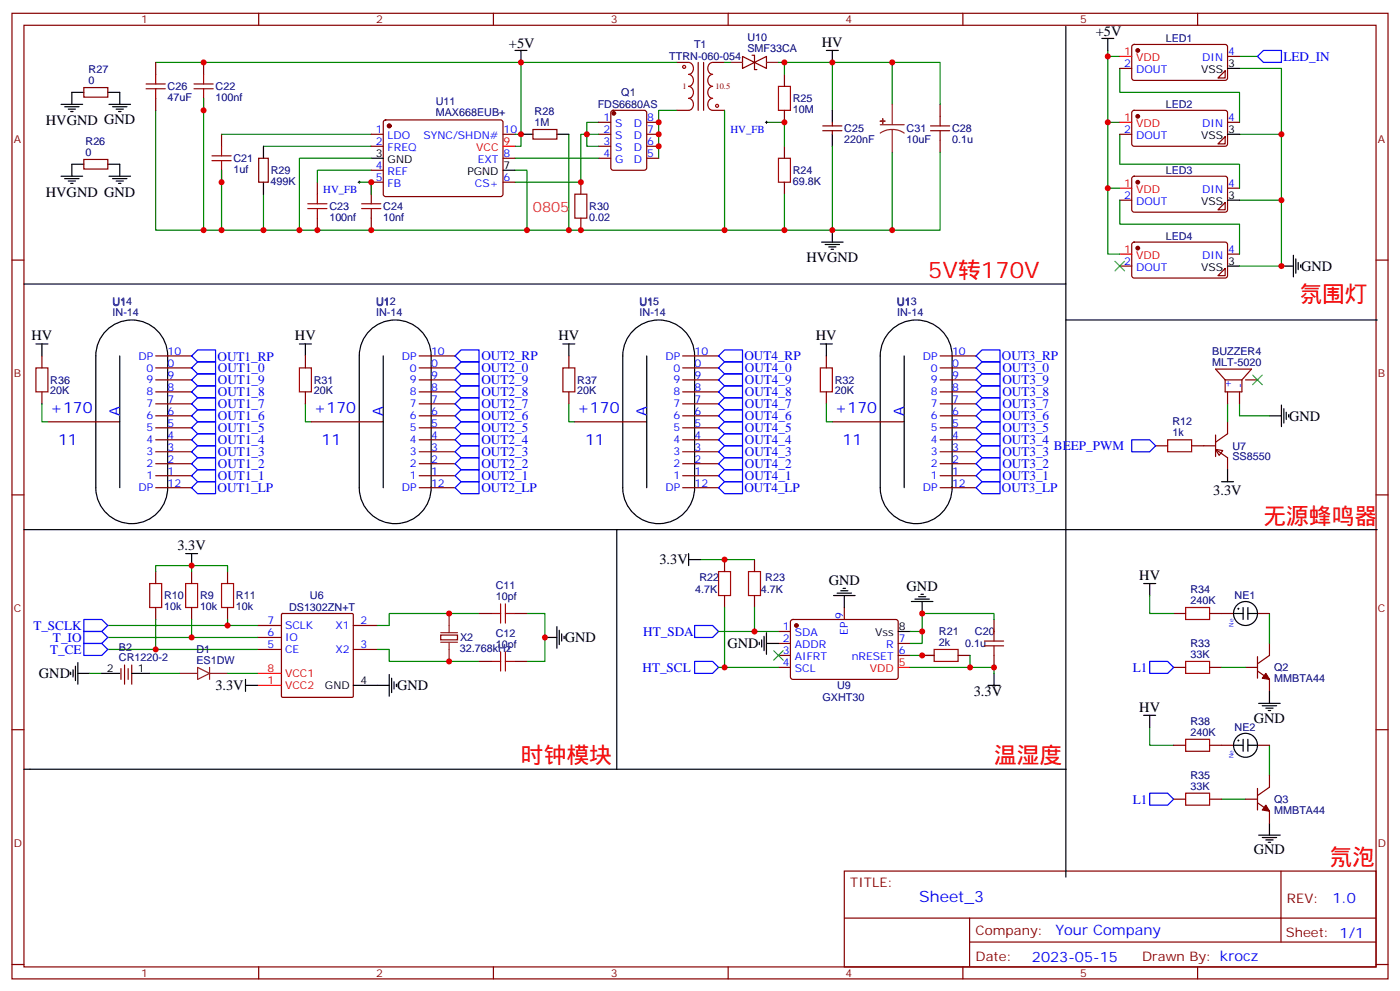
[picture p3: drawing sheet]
<svg xmlns="http://www.w3.org/2000/svg" width="412mm" height="292mm" viewBox="0 0 412 292" stroke-linecap="round" stroke-linejoin="round" font-family="sans-serif">
<g fill="none" stroke="#870000" stroke-width=".35">
<path d="M3.5 3.9h405.4v284.4h-405.4zM7.1 7.4h398.2v277.3h-398.2zM45.9 18.4v3.5M60 18.4v3.5M76.2 3.9v3.5M145.3 3.9v3.5M199.3 18.4h3.5M205.7 18.4v14.1M207.3 18.4v14.1M209.9 18.4h3.5M214.5 3.9v3.5M218.7 16.6l3.5 1.8-3.5 1.7z"/>
<path d="M221.5 16.3h.7v4.2h.8M222.2 18.4l3.6-1.8v3.5zM283.6 3.9v3.5M333.6 13.3l.5-.2h27.1l.4 .7-.1 9.4-.6 .5-27.1-.1-.4-.6v-9.2zM352.8 3.9v3.5M361.6 16.6h3.5M24.7 25.8h7v2.8h-7zM45.9 29v3.5M60 29v3.5M65.3 39.5v3.6M109.4 39.5h3.5M113.1 35.5l.5-.2 34.1 .1 .5 .6-.1 21.5-.6 .4-34.2-.1-.4-.6v-21.2z"/>
<path d="M148.2 39.5h3.5M157 38.1h7v2.9h-7zM176.4 39.5h3.5M176.4 36h3.5M180.2 32.7l.4-.2h9.2l.6 .4 .1 16.5-.5 .7h-9.4l-.6-.4-.1-16.5zM190.5 39.5h3.5M190.5 36h3.5M199.3 32.5h3.5M209.9 32.5h3.5M231.1 21.9v3.5M231.1 32.5v3.5M242.4 38.5h5.6"/>
<path d="M242.4 37.1h5.6M245.2 36v1.1M245.2 38.5v1M276.9 30.7v3.6M329.8 39.5h3.6M329.8 20.1h3.6M333.6 32.7l.5-.2h27.1l.4 .7-.1 9.4-.6 .5-27.1-.1-.4-.6v-9.2zM360.9 20.8v2.2h-2.1zM361.6 36h3.5M24.7 47h7v2.8h-7zM65.3 50.1v3.6M76.2 46.6h2.8v7.1h-2.8z"/>
<path d="M93.5 53.7v3.5M109.4 43.1h3.5M109.4 50.1h3.5M112.9 53.7h-3.5v3.5M148.2 53.7h3.5M148.2 46.6h3.5M171.1 53.7v3.5M176.4 43.1h3.5M176.4 46.6h3.5M190.5 43.1h3.5M190.5 46.6h3.5M231.1 43.1v3.5"/>
<path d="M231.1 53.7v3.5M276.9 41.3v3.5M329.8 58.9h3.6M333.6 52.1l.5-.2h27.1l.4 .7-.1 9.4-.6 .5-27.1-.1-.4-.6v-9.2zM360.9 40.3v2.1h-2.1zM361.6 55.4h3.5M3.5 76.6h3.6M93.5 64.2v3.6M109.4 64.2v3.6M171.1 64.2v3.6M329.8 78.4h3.6M333.6 71.5l.5-.2 27.1 .1 .4 .6-.1 9.4-.6 .5-27.1-.1-.4-.6v-9.2z"/>
<path d="M358.8 61.8l2.1-2.1v2.1zM360.9 79.1v2.1h-2.1zM361.6 74.8h3.5M405.3 76.6h3.6M12.3 104.8v3.5M12.3 115.4v3.5M45.9 118.9h10.5M45.9 115.4h10.5M45.9 111.9h10.5M45.9 108.3h10.5M45.9 104.8h10.5M90 104.8v3.5"/>
<path d="M90 115.4v3.5M123.5 118.9h10.6M123.5 115.4h10.6M123.5 111.9h10.6M123.5 108.3h10.6M123.5 104.8h10.6M167.6 104.8v3.5M167.6 115.4v3.5M201.1 118.9h10.6M201.1 115.4h10.6M201.1 111.9h10.6M201.1 108.3h10.6"/>
<path d="M201.1 104.8h10.6M243.4 104.8v3.5M243.4 115.4v3.5M276.9 118.9h10.6M276.9 115.4h10.6M276.9 111.9h10.6M276.9 108.3h10.6M276.9 104.8h10.6M360.9 111.9v3.5h4.9v-3.5M360.9 111.9h4.9M360.9 111.9l-2.8-3.2h10.6l-2.9 3.2M361.6 115.4v3.5"/>
<path d="M365.1 115.4v3.5M366.9 111.9h3.5M14.1 124.2h21.2M45.9 136.6h10.5M45.9 133h10.5M45.9 129.5h10.5M45.9 126h10.5M45.9 122.4h10.5M91.7 124.2h21.2M123.5 136.6h10.6M123.5 133h10.6M123.5 129.5h10.6"/>
<path d="M123.5 126h10.6M123.5 122.4h10.6M169.3 124.2h21.2M201.1 136.6h10.6M201.1 133h10.6M201.1 129.5h10.6M201.1 126h10.6M201.1 122.4h10.6M245.2 124.2h21.1M276.9 136.6h10.6M276.9 133h10.6M276.9 129.5h10.6"/>
<path d="M276.9 126h10.6M276.9 122.4h10.6M340.4 131.3h3.6M351 131.3h7.1M358.1 132.3l2.1 .4-1.1 1.4zM358.1 132.3l3.5 2.5v3.5M358.1 128.1v6.3M361.6 124.2v3.5l-3.5 2.5M3.5 145.7h3.6M45.9 143.6h10.5M45.9 140.1h10.5M123.5 143.6h10.6"/>
<path d="M123.5 140.1h10.6M201.1 143.6h10.6M201.1 140.1h10.6M276.9 143.6h10.6M276.9 140.1h10.6M405.3 145.7h3.6M45.9 168.3v3.5M45.9 178.9v3.5M56.4 168.3v3.5M56.4 178.9v3.5M67 168.3v3.5M67 178.9v3.5"/>
<path d="M213.4 164.8v3.5M213.4 175.4v3.5M222.2 164.8v3.5M222.2 175.4v3.5M248.7 178.9v3.5M35.6 196.9v3.2M36.7 195.8v5.7M37.7 196.9v3.2M38.8 195.8v5.7M75.8 184.2h7.1M75.8 191.2h7.1M75.8 187.7h7.1"/>
<path d="M83 180.8l.3-.1h20.4l.3 .1 .1 24.2-.2 .3-20.6 .1-.3-.2zM104.1 184.2h7M104.1 191.2h7M129.8 187h5v1.4h-5zM141.1 180.7h3.5M141.1 194.8h3.5M151.7 180.7h3.5M151.7 194.8h3.5M229.3 196.5h3.5M229.3 185.9h3.5M229.3 189.5h3.5M229.3 193h3.5"/>
<path d="M233.1 182.6l.4-.2 30.7 .1 .4 .6-.1 16.5-.6 .5-30.6-.1-.5-.6v-16.3zM264.6 189.5h3.5M264.6 193h3.5M271.6 193h3.6M282.2 193h3.6M292.8 182.4v3.5M292.8 193v3.5M345.7 180.7h3.5M345.7 196.5h3.5M356.3 180.7h3.5M356.3 196.5h3.5M366.9 196.5h3.5"/>
<path d="M370.4 193.4v6.3M370.4 197.6l3.5 2.5v3.5M373.9 189.5v3.5l-3.5 2.5M3.5 214.9h3.6M345.7 219.5h3.5M356.3 219.5h7.1M370.4 219.5h3.5M405.3 214.9h3.6M345.7 235.3h3.5M356.3 235.3h3.5M366.9 235.3h3.5M370.4 232.2v6.3"/>
<path d="M370.4 236.4l3.5 2.5v3.5M373.9 228.3v3.5l-3.5 2.5M248.7 256.5h156.6v28.2h-156.6zM377.3 256.5v20.9M248.7 270.4h156.5M285.6 277.4h119.6M285.6 270.4v14.1M3.5 284h3.6M76.2 284.7v3.6M145.3 284.7v3.6M214.5 284.7v3.6M283.6 284.7v3.6"/>
<path d="M352.8 284.7v3.6M405.3 284h3.6"/>
</g>
<g fill="none" stroke="#8c2424" stroke-width=".35">
<path d="M215.2 18.4h3.5M225.8 18.4h3.5M259.3 36.7h7M262.8 38.1l1.9 .3 1.6 .8M262.8 38.1l-1.8 .3-1.7 .8M262.8 30.7v6M262.8 38.1v6.7M52.9 198.3h5.3M58.2 196.5l3.5 1.8-3.5 1.8zM61.7 196.5v3.6M61.7 198.3h5.3M129.8 189.1h5"/>
<path d="M129.8 186.3h5M132.3 180.7v5.6M132.3 189.1v5.7"/>
</g>
<g fill="none" stroke="#a10000" stroke-width=".35">
<path d="M202.8 18.4a1.81 1.81 0 0 1 1.5 1.7 1.81 1.81 0 0 1-1.5 1.8 1.81 1.81 0 0 1 1.5 1.8 1.81 1.81 0 0 1-1.5 1.7 1.81 1.81 0 0 1 1.5 1.8 1.81 1.81 0 0 1-1.5 1.8 1.81 1.81 0 0 1 1.5 1.7 1.81 1.81 0 0 1-1.5 1.8M209.9 18.4a1.81 1.81 0 0 0-1.4 1.7 1.81 1.81 0 0 0 1.4 1.8 1.81 1.81 0 0 0-1.4 1.8 1.81 1.81 0 0 0 1.4 1.7 1.81 1.81 0 0 0-1.4 1.8 1.81 1.81 0 0 0 1.4 1.8 1.81 1.81 0 0 0-1.4 1.7 1.81 1.81 0 0 0 1.4 1.8M43 24.7h5.7M43 26.1h5.7M45.9 21.9v2.8M45.9 26.1v2.9M57.1 24.7h5.7M57.1 26.1h5.7M60 21.9v2.8M60 26.1v2.9M229.3 25.4h3.5v7.1h-3.5zM274.1 38.5h5.7"/>
<path d="M274.1 37.1h5.7M276.9 34.3v2.8M276.9 38.5v2.8M62.4 45.9h5.7M62.4 47.3h5.7M65.3 43.1v2.8M65.3 47.3v2.8M93.5 57.2v2.8M109.4 57.2v2.8M169.3 57.2h3.6v7h-3.6zM229.3 46.6h3.5v7.1h-3.5zM90.7 60h5.6"/>
<path d="M90.7 61.4h5.6M93.5 61.4v2.8M106.5 60h5.7M106.5 61.4h5.7M109.4 61.4v2.8M10.6 108.3h3.5v7.1h-3.5zM88.2 108.3h3.5v7.1h-3.5zM165.8 108.3h3.5v7.1h-3.5zM241.7 108.3h3.5v7.1h-3.5zM344 129.5h7v3.5h-7zM44.1 171.8h3.5v7.1h-3.5zM54.7 171.8h3.5v7.1h-3.5z"/>
<path d="M65.3 171.8h3.5v7.1h-3.5zM147.5 177.8v5.7M148.9 177.8v5.7M211.7 168.3h3.5v7.1h-3.5zM220.5 168.3h3.5v7.1h-3.5zM349.2 178.9h7.1v3.5h-7.1zM144.6 194.8h2.9M144.6 180.7h2.9M147.5 191.9v5.7M148.9 191.9v5.7M148.9 194.8h2.8M148.9 180.7h2.8"/>
<path d="M275.2 191.2h7v3.6h-7zM290 190.2h5.6M290 188.8h5.6M292.8 185.9v2.9M292.8 190.2v2.8M349.2 194.8h7.1v3.5h-7.1zM349.2 217.7h7.1v3.5h-7.1zM349.2 233.6h7.1v3.5h-7.1z"/>
<circle cx="201.5" cy="19.7" r=".44"/>
<circle cx="211.2" cy="31.2" r=".44"/>
</g>
<g fill="none" stroke="#008700" stroke-width=".35">
<path d="M45.9 18.4h107.6M199.3 18.4h-45.8v24.7h-1.8M213.4 18.4h1.8M229.3 18.4h33.5v12.3M231.1 18.4v3.5M245.2 18.4v14.1M262.8 18.4h14.1v12.3M326.3 16.6v19.4h3.5M326.3 14.9v1.7h3.5M365.1 16.6h5.3M45.9 32.5v35.3h31.7M60 29v38.8"/>
<path d="M65.3 39.5h44.1M151.7 39.5h1.8M167.6 39.5v28.3M176.4 36h-3.5v7.1h3.5M176.4 39.5h-5.3v14.2h-19.4M199.3 32.5h-5.3v14.1M213.4 32.5v35.3M225.8 36h5.3v7.1M326.3 36v19.4h3.5M329.8 20.1v7.1h35.3v8.8M329.8 39.5v8.9h35.3v7M365.1 39.5h12.4"/>
<path d="M365.1 20.1h12.4v38.8h-12.4M65.3 50.1v17.7M77.6 57.2v10.6h153.5v-10.6M77.6 43.1h31.8M105.8 53.7h3.6v3.5M109.4 50.1h-15.9v3.6M109.4 46.6h-21.2v21.2M151.7 46.6h24.7M151.7 50.1h3.5v17.7M245.2 43.1v24.7h-14.1M262.8 44.8v23h-17.6M276.9 44.8v23h-14.1"/>
<path d="M326.3 55.4v19.4h3.5M329.8 58.9v7.1h35.3v8.8M377.5 58.9v19.5h-12.4M12.3 118.9v5.3h1.8M90 118.9v5.3h1.7M167.6 118.9v5.3h1.7M243.4 118.9v5.3h1.8M361.6 118.9v5.3M365.1 118.9v3.5h8.8M45.9 168.3v-1.8h10.5v1.8M56.4 166.5h10.6v1.8M206.4 164.8h15.8"/>
<path d="M213.4 178.9v17.6h15.9M222.2 178.9v7h7.1M338.7 175.4v5.3h7M26.5 198.3h3.5M31.7 184.2h44.1M31.7 187.7h44.1M31.7 191.2h44.1M44.1 198.3h8.8M45.9 182.4v8.8M56.4 182.4v5.3M67 182.4v1.8M67 198.3h8.8"/>
<path d="M111.1 191.2h3.6v3.6h26.4M141.1 180.7h-26.4v3.5h-3.6M155.2 180.7h5.3v14.1h-5.3M211.7 196.5h1.7M211.7 185.9h10.5M268.1 196.5h24.7v1.8M268.1 193h7.1M271.6 185.9v3.6h-3.5M285.8 193v3.5M292.8 182.4v-1.7h-21.2v5.2h-3.5M359.8 196.5h7.1M373.9 180.7v8.8"/>
<path d="M338.7 214.2v5.3h7M373.9 219.5v8.8M359.8 235.3h7.1"/>
</g>
<g fill="none" stroke="#000" stroke-width=".35">
<path d="M151.7 14.9h3.5M153.5 14.9v3.5M243.4 14.9h3.5M245.2 14.9v3.5M314 7.8v75.8h-306.9M324.6 11.3h3.5M326.3 11.3v3.6M18 30.7h6.3M19 31.4h4.3M20.1 32.1h2.1M20.8 32.8h.7M24.7 27.2h-3.5v3.5"/>
<path d="M31.7 27.2h3.6v3.5M32.1 30.7h6.4M33.2 31.4h4.2M34.2 32.1h2.1M34.9 32.8h.7M153.5 39.5h3.5M164 39.5h3.6M245.2 32.5v3.5M245.2 39.5v3.6M361.6 20.1h3.5M361.6 39.5h3.5M18 51.9h6.3"/>
<path d="M19 52.6h4.3M20.1 53.3h2.1M20.8 54h.7M24.7 48.4h-3.5v3.5M31.7 48.4h3.6v3.5M32.1 51.9h6.4M33.2 52.6h4.2M34.2 53.3h2.1M34.9 54h.7M77.6 43.1v3.5M77.6 53.7v3.5M109.4 46.6h3.5"/>
<path d="M148.2 50.1h3.5M361.6 58.9h3.5M242 71.3h6.4M243.1 72h4.2M244.1 72.7h2.1M244.8 73.4h.7M245.2 67.8v3.5M361.6 78.4h3.5M377.5 78.4h3.5M381 75.2v6.3M381.7 76.2v4.3M382.4 77.3v2.1"/>
<path d="M383.1 78v.7M314 83.6v72.4h-306.9M314 94.2h91.7M10.6 101.3h3.5M12.3 101.3v3.5M35.3 104.8v38.8M88.2 101.3h3.5M90 101.3v3.5M112.9 104.8v38.8M165.8 101.3h3.5M167.6 101.3v3.5M190.5 104.8v38.8"/>
<path d="M241.7 101.3h3.5M243.4 101.3v3.5M266.3 104.8v38.8M377.5 119.3v6.3M361.6 138.3v3.6M373.9 122.4h3.6M378.2 120.3v4.3M378.9 121.4v2.1M379.6 122.1v.7M49.4 143.3a10.6 10.6 0 0 1-10.5 10.9 10.6 10.6 0 0 1-10.7-10.6v-38.8a10.6 10.6 0 0 1 10.6-10.6 10.6 10.6 0 0 1 10.6 10.6v38.8M127 143.3a10.6 10.6 0 0 1-10.4 10.9 10.6 10.6 0 0 1-10.8-10.6v-38.8a10.6 10.6 0 0 1 10.6-10.6 10.6 10.6 0 0 1 10.6 10.6v38.8M181.7 156v70.5"/>
<path d="M204.6 143.3a10.6 10.6 0 0 1-10.4 10.9 10.6 10.6 0 0 1-10.8-10.6v-38.8a10.6 10.6 0 0 1 10.6-10.6 10.6 10.6 0 0 1 10.6 10.6v38.8M280.5 143.3a10.6 10.6 0 0 1-10.5 10.9 10.6 10.6 0 0 1-10.7-10.6v-38.8a10.6 10.6 0 0 1 10.6-10.6 10.6 10.6 0 0 1 10.6 10.6v38.8M359.8 141.9h3.6M405.7 156h-91.7v70.5M54.7 163h3.5M56.4 163v3.5M202.8 164.8h3.6M202.8 163v3.5M245.5 175.4h6.4M246.6 174.7h4.2M247.6 174h2.2M248.4 173.2h.7"/>
<path d="M248.7 175.4v3.5M268.5 177.1h6.3M269.5 176.4h4.3M270.6 175.7h2.1M271.3 175h.7M271.6 177.1v3.6M336.9 171.8h3.5M338.7 171.8v3.6M20.8 197.9v.7M21.5 197.2v2.2M22.2 196.2v4.2M22.9 198.3h3.6"/>
<path d="M22.9 195.1v6.4M30 198.3h5.3M38.8 198.3h5.3M114.7 198.6v6.4M115.4 199.7v4.2M160.5 187.7h3.5M164 184.5v6.4M164.7 185.6v4.2M165.5 186.7v2.1M166.2 187.4v.7M223.7 189.1v.7M224.4 188.4v2.1"/>
<path d="M225.1 187.4v4.2M225.8 189.5h3.5M225.8 186.3v6.4M264.6 185.9h3.5M292.8 198.3v3.5M72.3 201.8h3.5M72.3 200.1v3.5M104.1 201.8h10.6M116.1 200.8v2.1M116.8 201.5v.7M291 201.8h3.6M336.9 210.6h3.5"/>
<path d="M338.7 210.6v3.6M363.4 219.5h2.8M366.2 217.7v3.5M367.6 219.5h2.8M367.6 217.7v3.5M370.8 207.1h6.3M371.8 207.8h4.3M372.9 208.5h2.1M373.6 209.2h.7M373.9 203.6v3.5M7.1 226.5h306.9M314 226.5v31.8"/>
<path d="M370.8 245.9h6.3M371.8 246.6h4.3M372.9 247.3h2.1M373.6 248h.7M373.9 242.4v3.5"/>
<circle cx="366.9" cy="219.5" r="3.5"/>
</g>
<path d="M225.4 36h.7M225.8 35.7v.7M105.5 53.7h.7M105.8 53.3v.7" fill="none" stroke="#000" stroke-width=".29"/>
<g fill="#870000" stroke="#870000" stroke-width=".35">
<path d="M372.9 198.3l1 1.8-2.1-.4z"/>
<path d="M372.9 237.1l1 1.8-2.1-.4z"/>
<circle cx="114.7" cy="37.1" r=".53"/>
<circle cx="180.8" cy="33.4" r=".53"/>
<circle cx="335.1" cy="53.7" r=".53"/>
<circle cx="335.1" cy="73.1" r=".53"/>
<circle cx="335.1" cy="14.9" r=".53"/>
<circle cx="335.1" cy="34.3" r=".53"/>
<circle cx="234.6" cy="184.2" r=".53"/>
</g>
<path d="M329.8 16.6h3.6M329.8 36h3.6M148.2 43.1h3.5M329.8 55.4h3.6M329.8 74.8h3.6M75.8 198.3h7.1M264.6 196.5h3.5M75.8 201.8h7.1" fill="none" stroke="#f00" stroke-width=".35"/>
<g fill="none" stroke="#00f" stroke-width=".35">
<path d="M370.4 16.6l1.8-1.7h5.3v3.5h-5.3zM56.4 108.3l1.8-1.7h5.3v3.5h-5.3zM56.4 118.9l1.8-1.7h5.3v3.5h-5.3zM56.4 115.4l1.8-1.8h5.3v3.6h-5.3zM56.4 111.9l1.8-1.8h5.3v3.5h-5.3zM56.4 104.8l1.8-1.8h5.3v3.6h-5.3zM134.1 104.8l1.7-1.8h5.3v3.6h-5.3zM134.1 111.9l1.7-1.8h5.3v3.5h-5.3zM134.1 115.4l1.7-1.8h5.3v3.6h-5.3zM134.1 118.9l1.7-1.7h5.3v3.5h-5.3zM134.1 108.3l1.7-1.7h5.3v3.5h-5.3zM211.7 108.3l1.7-1.7h5.3v3.5h-5.3z"/>
<path d="M211.7 118.9l1.7-1.7h5.3v3.5h-5.3zM211.7 115.4l1.7-1.8h5.3v3.6h-5.3zM211.7 111.9l1.7-1.8h5.3v3.5h-5.3zM211.7 104.8l1.7-1.8h5.3v3.6h-5.3zM287.5 108.3l1.8-1.7h5.3v3.5h-5.3zM287.5 118.9l1.8-1.7h5.3v3.5h-5.3zM287.5 115.4l1.8-1.8h5.3v3.6h-5.3zM287.5 111.9l1.8-1.8h5.3v3.5h-5.3zM287.5 104.8l1.8-1.8h5.3v3.6h-5.3zM56.4 136.6l1.8-1.8h5.3v3.5h-5.3zM56.4 133l1.8-1.7h5.3v3.5h-5.3zM56.4 129.5l1.8-1.8h5.3v3.6h-5.3z"/>
<path d="M56.4 126l1.8-1.8h5.3v3.5h-5.3zM56.4 122.4l1.8-1.7h5.3v3.5h-5.3zM58.2 138.3h5.3v3.6h-5.3l-1.8-1.8zM134.1 122.4l1.7-1.7h5.3v3.5h-5.3zM134.1 126l1.7-1.8h5.3v3.5h-5.3zM134.1 129.5l1.7-1.8h5.3v3.6h-5.3zM134.1 133l1.7-1.7h5.3v3.5h-5.3zM134.1 136.6l1.7-1.8h5.3v3.5h-5.3zM135.8 138.3h5.3v3.6h-5.3l-1.7-1.8zM211.7 136.6l1.7-1.8h5.3v3.5h-5.3zM211.7 133l1.7-1.7h5.3v3.5h-5.3zM211.7 129.5l1.7-1.8h5.3v3.6h-5.3z"/>
<path d="M211.7 126l1.7-1.8h5.3v3.5h-5.3zM211.7 122.4l1.7-1.7h5.3v3.5h-5.3zM213.4 138.3h5.3v3.6h-5.3l-1.7-1.8zM287.5 136.6l1.8-1.8h5.3v3.5h-5.3zM287.5 133l1.8-1.7h5.3v3.5h-5.3zM287.5 129.5l1.8-1.8h5.3v3.6h-5.3zM287.5 126l1.8-1.8h5.3v3.5h-5.3zM287.5 122.4l1.8-1.7h5.3v3.5h-5.3zM333.4 129.5h5.3l1.7 1.8-1.7 1.7h-5.3zM56.4 143.6l1.8-1.7h5.3v3.5h-5.3zM134.1 143.6l1.7-1.7h5.3v3.5h-5.3zM211.7 143.6l1.7-1.7h5.3v3.5h-5.3z"/>
<path d="M287.5 140.1l1.8-1.8h5.3v3.6h-5.3zM287.5 143.6l1.8-1.7h5.3v3.5h-5.3zM24.7 182.4h5.3l1.7 1.8-1.7 1.7h-5.3zM24.7 185.9h5.3l1.7 1.8-1.7 1.8h-5.3zM24.7 189.5h5.3l1.7 1.7-1.7 1.8h-5.3zM204.6 194.8h5.3l1.8 1.7-1.8 1.8h-5.3zM204.6 184.2h5.3l1.8 1.7-1.8 1.8h-5.3zM338.7 194.8h5.3l1.7 1.7-1.7 1.8h-5.3zM338.7 233.6h5.3l1.7 1.7-1.7 1.8h-5.3z"/>
</g>
<path d="M328.4 76.9l2.9 2.9M331.3 76.9l-2.9 2.9M369 110.5l2.8 2.8M371.8 110.5l-2.8 2.8M227.9 191.6l2.8 2.8M230.7 191.6l-2.8 2.8" fill="none" stroke="#3c3" stroke-width=".35"/>
<g fill="#8c2424" stroke="#8c2424" stroke-width=".35">
<path d="M259.3 35.7h1.4z"/>
<path d="M260 35v1.4z"/>
</g>
<circle cx="364.8" cy="218.1" r=".11" fill="#870000" stroke="#000" stroke-width=".35"/>
<path d="M359.8 180.7h3.6M370.4 180.7h3.5" fill="none" stroke="#870000" stroke-width=".35"/>
<g fill="none" stroke="#000" stroke-width=".35">
<path d="M366.2 178.9v3.5M367.6 178.9v3.5M363.4 180.7h2.8M367.6 180.7h2.8"/>
<circle cx="366.9" cy="180.7" r="3.5"/>
</g>
<circle cx="364.8" cy="179.2" r=".11" fill="#870000" stroke="#000" stroke-width=".35"/>
<g fill="#c00">
<circle cx="231.1" cy="36" r=".88"/>
<circle cx="65.3" cy="53.7" r=".88"/>
<circle cx="60" cy="32.5" r=".88"/>
<circle cx="60" cy="18.4" r=".88"/>
<circle cx="93.5" cy="67.8" r=".88"/>
<circle cx="109.4" cy="67.8" r=".88"/>
<circle cx="245.2" cy="18.4" r=".88"/>
<circle cx="231.1" cy="18.4" r=".88"/>
<circle cx="60" cy="67.8" r=".88"/>
<circle cx="65.3" cy="67.8" r=".88"/>
<circle cx="77.6" cy="67.8" r=".88"/>
<circle cx="245.2" cy="67.8" r=".88"/>
<circle cx="231.1" cy="67.8" r=".88"/>
<circle cx="172.9" cy="39.5" r=".88"/>
<circle cx="171.1" cy="53.7" r=".88"/>
<circle cx="88.2" cy="67.8" r=".88"/>
<circle cx="213.4" cy="67.8" r=".88"/>
<circle cx="155.2" cy="67.8" r=".88"/>
<circle cx="171.1" cy="67.8" r=".88"/>
<circle cx="109.4" cy="53.7" r=".88"/>
<circle cx="194" cy="43.1" r=".88"/>
<circle cx="194" cy="39.5" r=".88"/>
<circle cx="194" cy="36" r=".88"/>
<circle cx="262.8" cy="18.4" r=".88"/>
<circle cx="262.8" cy="67.8" r=".88"/>
<circle cx="326.3" cy="16.6" r=".88"/>
<circle cx="326.3" cy="36" r=".88"/>
<circle cx="326.3" cy="55.4" r=".88"/>
<circle cx="377.5" cy="39.5" r=".88"/>
<circle cx="377.5" cy="58.9" r=".88"/>
<circle cx="377.5" cy="78.4" r=".88"/>
<circle cx="271.6" cy="185.9" r=".88"/>
<circle cx="292.8" cy="196.5" r=".88"/>
<circle cx="271.6" cy="193" r=".88"/>
<circle cx="285.8" cy="196.5" r=".88"/>
<circle cx="213.4" cy="164.8" r=".88"/>
<circle cx="213.4" cy="196.5" r=".88"/>
<circle cx="222.3" cy="185.9" r=".88"/>
<circle cx="271.6" cy="180.7" r=".88"/>
<circle cx="160.5" cy="187.7" r=".88"/>
<circle cx="56.4" cy="166.5" r=".88"/>
<circle cx="45.9" cy="191.2" r=".88"/>
<circle cx="56.4" cy="187.7" r=".88"/>
<circle cx="67" cy="184.2" r=".88"/>
<circle cx="167.6" cy="67.8" r=".88"/>
<circle cx="153.5" cy="39.5" r=".88"/>
<circle cx="153.5" cy="18.4" r=".88"/>
<circle cx="132.3" cy="194.8" r=".88"/>
<circle cx="132.3" cy="180.7" r=".88"/>
</g>
<g font-size="6.7" fill="#f00">
<text x="273.4" y="81.9">5V转170V</text>
<text x="382.8" y="88.9">氛围灯</text>
<text x="372.2" y="154.2">无源蜂鸣器</text>
<text x="153.5" y="224.8">时钟模块</text>
<text x="292.8" y="224.8">温湿度</text>
<text x="391.6" y="254.7">氖泡</text>
</g>
<g font-size="4.6" fill="#00f">
<text x="14.8" y="121.7">+170</text>
<text x="92.4" y="121.7">+170</text>
<text x="170" y="121.7">+170</text>
<text x="245.9" y="121.7">+170</text>
<text x="17.1" y="130.9">11</text>
<text x="94.7" y="130.9">11</text>
<text x="172.3" y="130.9">11</text>
<text x="248.2" y="130.9">11</text>
<text x="270.8" y="265.5">Sheet_3</text>
</g>
<g font-size="4.2">
<text x="322.8" y="10.6">+5V</text>
<text x="149.9" y="14.1">+5V</text>
<text x="242.1" y="13.8">HV</text>
<text x="13.5" y="36.7">HVGND GND</text>
<text x="13.5" y="57.9">HVGND GND</text>
<text x="237.5" y="77.3">HVGND</text>
<text x="383.3" y="79.8">GND</text>
<text x="9.3" y="100.2">HV</text>
<text x="86.9" y="100.2">HV</text>
<text x="164.5" y="100.2">HV</text>
<text x="240.4" y="100.2">HV</text>
<text x="379.8" y="123.9">GND</text>
<text x="357.4" y="145.8">3.3V</text>
<text x="52.2" y="162">3.3V</text>
<text x="194.3" y="166.2">3.3V</text>
<text x="244.1" y="172.2">GND</text>
<text x="267.1" y="173.9">GND</text>
<text x="335.6" y="170.7">HV</text>
<text x="166.3" y="189.1">GND</text>
<text x="214.3" y="190.9">GND</text>
<text x="11.5" y="199.7">GND</text>
<text x="63.4" y="203.3">3.3V</text>
<text x="116.9" y="203.2">GND</text>
<text x="286.8" y="205.1">3.3V</text>
<text x="335.6" y="209.6">HV</text>
<text x="369.4" y="212.8">GND</text>
<text x="369.4" y="251.6">GND</text>
</g>
<text font-size="4.2" fill="#f06" x="157" y="62.5">0805</text>
<g font-size="4.2" fill="#00f">
<text x="35.3" y="122.4" transform="rotate(-90 35.3 122.4)">A</text>
<text x="112.9" y="122.4" transform="rotate(-90 112.9 122.4)">A</text>
<text x="190.5" y="122.4" transform="rotate(-90 190.5 122.4)">A</text>
<text x="266.3" y="122.4" transform="rotate(-90 266.3 122.4)">A</text>
<text x="392.5" y="265.8">1.0</text>
<text x="310.9" y="275.3">Your Company</text>
<text x="304" y="283.1">2023-05-15</text>
</g>
<g font-size="3.9" fill="#00f">
<text x="378.1" y="17.9">LED_IN</text>
<text x="64.1" y="106.2">OUT1_RP</text>
<text x="141.8" y="106.1">OUT2_RP</text>
<text x="219.3" y="106.1">OUT4_RP</text>
<text x="295.1" y="106.1">OUT3_RP</text>
<text x="64.2" y="109.6">OUT1_0</text>
<text x="64.2" y="113.1">OUT1_9</text>
<text x="141.8" y="113.1">OUT2_9</text>
<text x="141.8" y="109.6">OUT2_0</text>
<text x="219.4" y="109.6">OUT4_0</text>
<text x="219.4" y="113.1">OUT4_9</text>
<text x="295.3" y="109.6">OUT3_0</text>
<text x="295.3" y="113.1">OUT3_9</text>
<text x="64.2" y="116.7">OUT1_8</text>
<text x="141.8" y="116.6">OUT2_8</text>
<text x="219.4" y="116.6">OUT4_8</text>
<text x="295.3" y="116.6">OUT3_8</text>
<text x="64.2" y="123.7">OUT1_6</text>
<text x="64.2" y="120.2">OUT1_7</text>
<text x="141.8" y="120.2">OUT2_7</text>
<text x="141.8" y="123.7">OUT2_6</text>
<text x="219.4" y="123.7">OUT4_6</text>
<text x="219.4" y="120.2">OUT4_7</text>
<text x="295.3" y="123.7">OUT3_6</text>
<text x="295.3" y="120.2">OUT3_7</text>
<text x="64.2" y="130.8">OUT1_4</text>
<text x="64.2" y="127.3">OUT1_5</text>
<text x="141.8" y="127.2">OUT2_5</text>
<text x="141.8" y="130.8">OUT2_4</text>
<text x="219.4" y="130.8">OUT4_4</text>
<text x="219.4" y="127.2">OUT4_5</text>
<text x="295.3" y="130.8">OUT3_4</text>
<text x="295.3" y="127.2">OUT3_5</text>
<text x="64.2" y="137.8">OUT1_2</text>
<text x="64.2" y="134.3">OUT1_3</text>
<text x="141.8" y="134.3">OUT2_3</text>
<text x="141.8" y="137.8">OUT2_2</text>
<text x="219.4" y="137.8">OUT4_2</text>
<text x="219.4" y="134.3">OUT4_3</text>
<text x="295.3" y="137.8">OUT3_2</text>
<text x="295.3" y="134.3">OUT3_3</text>
<text x="310.4" y="132.5">BEEP_PWM</text>
<text x="64.2" y="141.4">OUT1_1</text>
<text x="141.8" y="141.3">OUT2_1</text>
<text x="219.4" y="141.3">OUT4_1</text>
<text x="295.3" y="141.3">OUT3_1</text>
<text x="64.1" y="145">OUT1_LP</text>
<text x="141.8" y="144.9">OUT2_LP</text>
<text x="219.3" y="144.9">OUT4_LP</text>
<text x="295.1" y="144.9">OUT3_LP</text>
<text x="9.8" y="185.4">T_SCLK</text>
<text x="15.6" y="189">T_IO</text>
<text x="189.5" y="187.2">HT_SDA</text>
<text x="14.8" y="192.5">T_CE</text>
<text x="189.3" y="197.9">HT_SCL</text>
<text x="333.7" y="197.8">L1</text>
<text x="333.7" y="236.6">L1</text>
</g>
<g font-size="3.9" fill="#800">
<text x="250.5" y="261.1">TITLE:</text>
<text x="379.1" y="265.8">REV:</text>
<text x="287.4" y="275.3">Company:</text>
<text x="378.7" y="275.9">Sheet: 1/1</text>
<text x="287.4" y="283">Date:</text>
<text x="336.4" y="283.1">Drawn By: krocz</text>
</g>
<g font-size="3.2" fill="#800">
<text x="41.6" y="6.9">1</text>
<text x="110.8" y="6.9">2</text>
<text x="179.9" y="6.9">3</text>
<text x="249.1" y="6.9">4</text>
<text x="318.2" y="6.9">5</text>
<text x="4.1" y="42">A</text>
<text x="405.9" y="42">A</text>
<text x="4.1" y="111.2">B</text>
<text x="405.9" y="111.2">B</text>
<text x="4.1" y="180.3">C</text>
<text x="405.9" y="180.3">C</text>
<text x="4.1" y="249.4">D</text>
<text x="405.9" y="249.4">D</text>
<text x="41.6" y="287.7">1</text>
<text x="110.8" y="287.7">2</text>
<text x="179.9" y="287.7">3</text>
<text x="249.1" y="287.7">4</text>
<text x="318.2" y="287.7">5</text>
</g>
<g font-size="3.2" fill="#000080">
<text x="197.2" y="17.8">TTRN-060-054</text>
<text x="204.5" y="14.2">T1</text>
<text x="220.1" y="15.2">SMF33CA</text>
<text x="220.1" y="12.1">U10</text>
<text x="343.4" y="12.5">LED1</text>
<text x="26.1" y="21.6">R27</text>
<text x="26.1" y="24.7">0</text>
<text x="49.4" y="29.8">47uF</text>
<text x="49.4" y="26.6">C26</text>
<text x="63.5" y="29.8">100nf</text>
<text x="63.5" y="26.6">C22</text>
<text x="183" y="28.3">Q1</text>
<text x="128.4" y="34.3">MAX668EUB+</text>
<text x="128.4" y="30.9">U11</text>
<text x="157.5" y="33.9">R28</text>
<text x="176.1" y="31.9">FDS6680AS</text>
<text x="233.5" y="33.3">10M</text>
<text x="233.5" y="30.1">R25</text>
<text x="343.4" y="31.9">LED2</text>
<text x="157.5" y="37.1">1M</text>
<text x="248.7" y="38.9">C25</text>
<text x="267.1" y="38.9">C31</text>
<text x="280.5" y="38.9">C28</text>
<text x="25.2" y="45.9">0</text>
<text x="25.2" y="42.7">R26</text>
<text x="68.8" y="47.7">C21</text>
<text x="248.7" y="42.1">220nF</text>
<text x="267.1" y="42.1">10uF</text>
<text x="280.5" y="42.1">0.1u</text>
<text x="68.8" y="51">1uf</text>
<text x="79.7" y="51.2">R29</text>
<text x="233.5" y="51.3">R24</text>
<text x="343.4" y="51.3">LED3</text>
<text x="79.7" y="54.4">499K</text>
<text x="233.5" y="54.4">69.8K</text>
<text x="97" y="65.1">100nf</text>
<text x="97" y="61.9">C23</text>
<text x="112.9" y="65.1">10nf</text>
<text x="112.9" y="61.9">C24</text>
<text x="173.6" y="65">0.02</text>
<text x="173.6" y="61.9">R30</text>
<text x="343.4" y="70.7">LED4</text>
<text x="33.2" y="90">U14</text>
<text x="33.2" y="90">U1</text>
<text x="110.8" y="90">U12</text>
<text x="110.8" y="90">U1</text>
<text x="188.4" y="90">U15</text>
<text x="188.4" y="90">U1</text>
<text x="264.2" y="90">U13</text>
<text x="264.2" y="90">U1</text>
<text x="33.2" y="93.2">IN-14</text>
<text x="110.8" y="93.2">IN-14</text>
<text x="188.4" y="93.2">IN-14</text>
<text x="264.2" y="93.2">IN-14</text>
<text x="357.1" y="107.6">MLT-5020</text>
<text x="357.1" y="104.4">BUZZER4</text>
<text x="14.8" y="113.1">R36</text>
<text x="92.4" y="113.1">R31</text>
<text x="170" y="113.1">R37</text>
<text x="245.9" y="113.1">R32</text>
<text x="14.8" y="116.1">20K</text>
<text x="92.4" y="116.1">20K</text>
<text x="170" y="116.1">20K</text>
<text x="245.9" y="116.1">20K</text>
<text x="345.4" y="125.3">R12</text>
<text x="345.4" y="128.4">1k</text>
<text x="363" y="135.6">SS8550</text>
<text x="363" y="132.4">U7</text>
<text x="146.1" y="173.6">C11</text>
<text x="206" y="171.2">R22</text>
<text x="225.4" y="171.2">R23</text>
<text x="48.3" y="179.7">10k</text>
<text x="48.3" y="176.5">R10</text>
<text x="58.9" y="179.7">10k</text>
<text x="58.9" y="176.5">R9</text>
<text x="69.5" y="179.7">10k</text>
<text x="69.5" y="176.5">R11</text>
<text x="91.3" y="176.4">U6</text>
<text x="146.1" y="176.8">10pf</text>
<text x="204.7" y="174.7">4.7K</text>
<text x="224.1" y="174.7">4.7K</text>
<text x="350.7" y="177.8">240K</text>
<text x="350.7" y="174.7">R34</text>
<text x="363.7" y="176.5">NE1</text>
<text x="85.1" y="180">DS1302ZN+T</text>
<text x="35" y="191.6">B2</text>
<text x="135.5" y="188.9">X2</text>
<text x="146.1" y="190.9">10pf</text>
<text x="146.1" y="187.7">C12</text>
<text x="276.6" y="190.2">2k</text>
<text x="276.6" y="187">R21</text>
<text x="284.3" y="190.6">0.1u</text>
<text x="287.2" y="187.1">C20</text>
<text x="350.7" y="190.5">R33</text>
<text x="35" y="194.8">CR1220-2</text>
<text x="57.9" y="195.5">ES1DW</text>
<text x="57.9" y="192.3">D1</text>
<text x="135.5" y="192">32.768kHz</text>
<text x="350.7" y="193.7">33K</text>
<text x="375.4" y="197.7">Q2</text>
<text x="246.6" y="203">U9</text>
<text x="375.4" y="200.8">MMBTA44</text>
<text x="242.3" y="206.5">GXHT30</text>
<text x="350.7" y="213.5">R38</text>
<text x="363.7" y="215.3">NE2</text>
<text x="350.7" y="216.6">240K</text>
<text x="350.7" y="232.5">33K</text>
<text x="350.7" y="229.3">R35</text>
<text x="375.4" y="239.6">MMBTA44</text>
<text x="375.4" y="236.5">Q3</text>
</g>
<g font-size="3.2" fill="#f00">
<text x="331.2" y="16.3">1</text>
<text x="334.7" y="18">VDD</text>
<text x="331.2" y="35.7">1</text>
<text x="334.7" y="37.4">VDD</text>
<text x="140.3" y="44.5">VCC</text>
<text x="148.3" y="42.7">9</text>
<text x="331.2" y="55.1">1</text>
<text x="334.7" y="56.8">VDD</text>
<text x="331.2" y="74.5">1</text>
<text x="334.7" y="76.2">VDD</text>
<text x="78.8" y="197.9">8</text>
<text x="256.2" y="197.9">VDD</text>
<text x="264.8" y="196.2">5</text>
<text x="78.8" y="201.5">1</text>
<text x="84" y="202.9">VCC2</text>
<text x="84" y="199.4">VCC1</text>
</g>
<g font-size="3.2" fill="#00f">
<text x="361.8" y="16.3">4</text>
<text x="331.2" y="19.8">2</text>
<text x="334.7" y="21.6">DOUT</text>
<text x="354.1" y="18">DIN</text>
<text x="177.7" y="35.7">1</text>
<text x="190.7" y="35.7">8</text>
<text x="361.8" y="35.7">4</text>
<text x="110.7" y="39.2">1</text>
<text x="114.2" y="41">LDO</text>
<text x="124.7" y="41">SYNC/SHDN#</text>
<text x="148.3" y="39.2">10</text>
<text x="177.7" y="39.2">2</text>
<text x="181.2" y="37.4">S</text>
<text x="181.2" y="41">S</text>
<text x="186.7" y="41">D</text>
<text x="186.7" y="37.4">D</text>
<text x="190.7" y="39.2">7</text>
<text x="215.2" y="39.2">HV_FB</text>
<text x="331.2" y="39.2">2</text>
<text x="334.7" y="41">DOUT</text>
<text x="354.1" y="37.4">DIN</text>
<text x="110.7" y="42.7">2</text>
<text x="114.2" y="44.5">FREQ</text>
<text x="148.3" y="46.2">8</text>
<text x="177.7" y="42.7">3</text>
<text x="177.7" y="46.2">4</text>
<text x="181.2" y="44.5">S</text>
<text x="186.7" y="44.5">D</text>
<text x="190.7" y="46.2">5</text>
<text x="190.7" y="42.7">6</text>
<text x="110.7" y="49.8">4</text>
<text x="110.7" y="53.3">5</text>
<text x="114.2" y="51.5">REF</text>
<text x="140.7" y="48">EXT</text>
<text x="148.3" y="53.3">6</text>
<text x="181.2" y="48">G</text>
<text x="186.7" y="48">D</text>
<text x="95.2" y="56.8">HV_FB</text>
<text x="114.2" y="55.1">FB</text>
<text x="139.9" y="55.1">CS+</text>
<text x="331.2" y="58.6">2</text>
<text x="354.1" y="56.8">DIN</text>
<text x="361.8" y="55.1">4</text>
<text x="334.7" y="60.4">DOUT</text>
<text x="331.2" y="78">2</text>
<text x="354.1" y="76.2">DIN</text>
<text x="361.8" y="74.5">4</text>
<text x="334.7" y="79.8">DOUT</text>
<text x="40.8" y="105.9">DP</text>
<text x="49.4" y="108">0</text>
<text x="49.4" y="104.5">10</text>
<text x="118.4" y="105.9">DP</text>
<text x="127" y="108">0</text>
<text x="127" y="104.5">10</text>
<text x="196" y="105.9">DP</text>
<text x="204.6" y="108">0</text>
<text x="204.6" y="104.5">10</text>
<text x="271.9" y="105.9">DP</text>
<text x="280.5" y="108">0</text>
<text x="280.5" y="104.5">10</text>
<text x="43.1" y="112.9">9</text>
<text x="43.1" y="109.4">0</text>
<text x="49.4" y="111.5">9</text>
<text x="120.8" y="112.9">9</text>
<text x="120.8" y="109.4">0</text>
<text x="127" y="111.5">9</text>
<text x="198.4" y="112.9">9</text>
<text x="198.4" y="109.4">0</text>
<text x="204.6" y="111.5">9</text>
<text x="274.2" y="112.9">9</text>
<text x="274.2" y="109.4">0</text>
<text x="280.5" y="111.5">9</text>
<text x="43.1" y="120">7</text>
<text x="43.1" y="116.5">8</text>
<text x="49.4" y="118.6">7</text>
<text x="49.4" y="115">8</text>
<text x="120.8" y="120">7</text>
<text x="120.8" y="116.5">8</text>
<text x="127" y="118.6">7</text>
<text x="127" y="115">8</text>
<text x="198.4" y="120">7</text>
<text x="198.4" y="116.5">8</text>
<text x="204.6" y="118.6">7</text>
<text x="204.6" y="115">8</text>
<text x="274.2" y="120">7</text>
<text x="274.2" y="116.5">8</text>
<text x="280.5" y="118.6">7</text>
<text x="280.5" y="115">8</text>
<text x="362.7" y="114.3" transform="rotate(-90 362.7 114.3)">+</text>
<text x="366.2" y="114.3" transform="rotate(-90 366.2 114.3)">-</text>
<text x="43.1" y="123.5">6</text>
<text x="49.4" y="125.6">5</text>
<text x="49.4" y="122.1">6</text>
<text x="120.8" y="123.5">6</text>
<text x="127" y="125.6">5</text>
<text x="127" y="122.1">6</text>
<text x="198.4" y="123.5">6</text>
<text x="204.6" y="125.6">5</text>
<text x="204.6" y="122.1">6</text>
<text x="274.2" y="123.5">6</text>
<text x="280.5" y="125.6">5</text>
<text x="280.5" y="122.1">6</text>
<text x="43.1" y="130.6">4</text>
<text x="43.1" y="127">5</text>
<text x="49.4" y="129.2">4</text>
<text x="120.8" y="130.6">4</text>
<text x="120.8" y="127">5</text>
<text x="127" y="129.2">4</text>
<text x="198.4" y="130.6">4</text>
<text x="198.4" y="127">5</text>
<text x="204.6" y="129.2">4</text>
<text x="274.2" y="130.6">4</text>
<text x="274.2" y="127">5</text>
<text x="280.5" y="129.2">4</text>
<text x="43.1" y="137.6">2</text>
<text x="43.1" y="134.1">3</text>
<text x="49.4" y="136.2">2</text>
<text x="49.4" y="132.7">3</text>
<text x="120.8" y="137.6">2</text>
<text x="120.8" y="134.1">3</text>
<text x="127" y="136.2">2</text>
<text x="127" y="132.7">3</text>
<text x="198.4" y="137.6">2</text>
<text x="198.4" y="134.1">3</text>
<text x="204.6" y="136.2">2</text>
<text x="204.6" y="132.7">3</text>
<text x="274.2" y="137.6">2</text>
<text x="274.2" y="134.1">3</text>
<text x="280.5" y="136.2">2</text>
<text x="280.5" y="132.7">3</text>
<text x="43.1" y="141.1">1</text>
<text x="49.4" y="143.3">12</text>
<text x="49.4" y="139.7">1</text>
<text x="120.8" y="141.1">1</text>
<text x="127" y="143.3">12</text>
<text x="127" y="139.7">1</text>
<text x="198.4" y="141.1">1</text>
<text x="204.6" y="143.3">12</text>
<text x="204.6" y="139.7">1</text>
<text x="274.2" y="141.1">1</text>
<text x="280.5" y="143.3">12</text>
<text x="280.5" y="139.7">1</text>
<text x="40.8" y="144.7">DP</text>
<text x="118.4" y="144.7">DP</text>
<text x="196" y="144.7">DP</text>
<text x="271.9" y="144.7">DP</text>
<text x="78.8" y="183.8">7</text>
<text x="84" y="185.2">SCLK</text>
<text x="98.8" y="185.2">X1</text>
<text x="106.2" y="183.8">2</text>
<text x="230.6" y="185.6">1</text>
<text x="248.4" y="182.4" transform="rotate(-90 248.4 182.4)">9</text>
<text x="78.8" y="190.9">5</text>
<text x="78.8" y="187.4">6</text>
<text x="84" y="188.8">IO</text>
<text x="106.2" y="190.9">3</text>
<text x="230.6" y="189.1">2</text>
<text x="234.1" y="187.4">SDA</text>
<text x="234.1" y="190.9">ADDR</text>
<text x="249.8" y="187" transform="rotate(-90 249.8 187)">EP</text>
<text x="261.1" y="190.9">R</text>
<text x="264.8" y="189.1">7</text>
<text x="84" y="192.3">CE</text>
<text x="98.8" y="192.3">X2</text>
<text x="230.6" y="192.7">3</text>
<text x="230.6" y="196.2">4</text>
<text x="234.1" y="194.4">AIFRT</text>
<text x="234.1" y="197.9">SCL</text>
<text x="250.9" y="194.4">nRESET</text>
<text x="264.8" y="192.7">6</text>
</g>
<g font-size="3.2">
<text x="353.8" y="21.6">VSS</text>
<text x="361.8" y="19.8">3</text>
<text x="353.8" y="41">VSS</text>
<text x="361.8" y="39.2">3</text>
<text x="110.7" y="46.2">3</text>
<text x="114.2" y="48">GND</text>
<text x="137.7" y="51.5">PGND</text>
<text x="148.3" y="49.8">7</text>
<text x="361.8" y="58.6">3</text>
<text x="353.8" y="60.4">VSS</text>
<text x="361.8" y="78">3</text>
<text x="353.8" y="79.8">VSS</text>
<text x="264.8" y="185.6">8</text>
<text x="257.8" y="187.4">Vss</text>
<text x="31.5" y="197.9">2</text>
<text x="40.6" y="197.9">1</text>
<text x="95.7" y="202.9">GND</text>
<text x="106.2" y="201.5">4</text>
</g>
<g font-size="2.5" fill="#a00000">
<text x="201.1" y="26.3">1</text>
<text x="210.8" y="26.3">10.5</text>
</g>
<g font-size="1.8" fill="#00f">
<text x="363.4" y="184.5" transform="rotate(-90 363.4 184.5)">Ne</text>
<text x="363.4" y="223.3" transform="rotate(-90 363.4 223.3)">Ne</text>
</g>
</svg>
